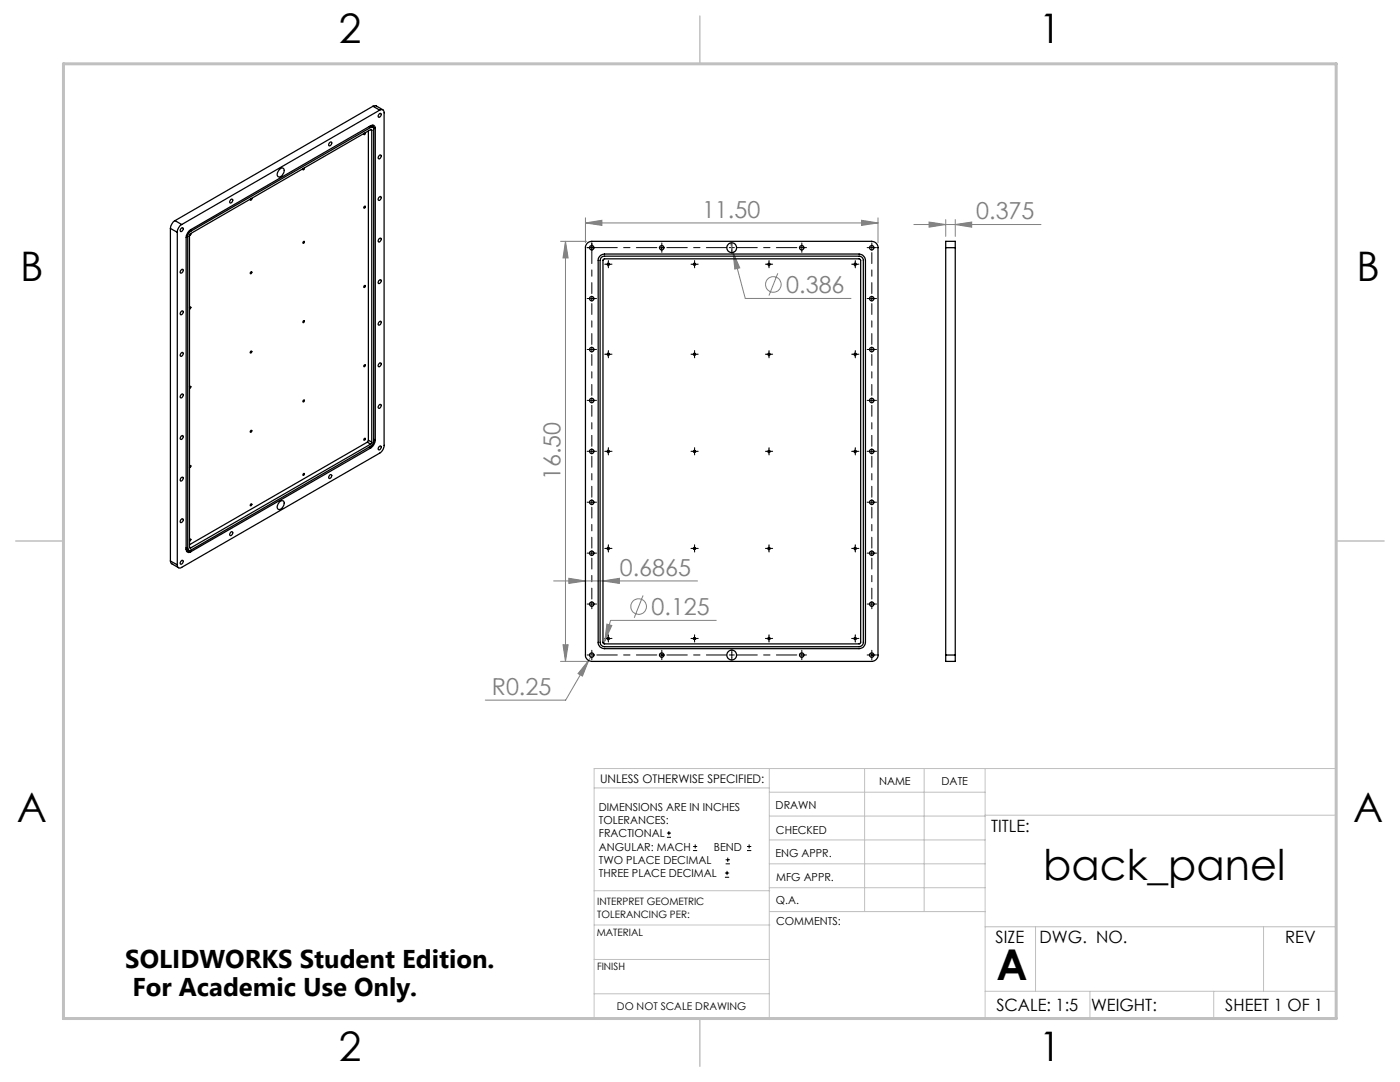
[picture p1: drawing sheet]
<svg xmlns="http://www.w3.org/2000/svg" width="279mm" height="216mm" viewBox="0 0 279 216" stroke-linecap="round" stroke-linejoin="round" font-family="sans-serif">
<g fill="none" stroke="#808080" stroke-width=".2">
<path d="M111.9 48.2h5.2M112.9 48.2l.5 3.3h-1zM112.9 48.2v83.8M116.8 44.5l3.3-.5v1zM116.8 43.5v4.9M116.8 44.5h58.4M145.8 48.5l.5 1.9M146.3 50.4l1.3 3-1 .3zM146.3 50.4l2.4 9.1h21.1M155.2 54.5l-1.7 4.5M171.9 44l3.3 .5-3.3 .5zM175.2 43.5v4.9"/>
<path d="M182.4 44.8h25.4M185.4 44.3l3.3 .5-3.3 .5zM188.7 43.8v3.4M190.6 44.8l3.3-.5v1zM190.6 43.8v3.4M110.5 115.9h28.7M113.5 115.4l3.3 .5-3.3 .5zM120.3 115.9l3.3-.5v1zM128.3 118.8l-1.7 4.5M111.9 132h5.2M112.4 128.7h1l-.5 3.3zM117.5 131.8l-1.3 3.1-.8-.5z"/>
<path d="M118.1 130.7l-5.2 9h-16.1M120.7 127.8l-.2 .7M121.1 124.5l1 .3-1.4 3zM142.9 123.8h-21.1l-1.1 4"/>
<circle cx="154.3" cy="56.8" r="1.55"/>
<circle cx="127.5" cy="121" r="1.55"/>
</g>
<g fill="none" stroke="#000" stroke-width=".2">
<path d="M117.6 59.6h1M118.1 59.1v1M120.9 52.7h1M121.4 52.2v1M131.6 49.4h1M132.1 48.9v1M138.1 52.7h1M138.6 52.2v1M153 52.7h1M153.5 52.2v1M170.2 52.7h1M170.7 52.2v1"/>
<path d="M173.5 59.6h1M174 59.1v1M120.9 70.7h1M121.4 70.2v1M138.1 70.7h1M138.6 70.2v1M153 70.7h1M153.5 70.2v1M170.2 70.7h1M170.7 70.2v1M120.9 90.1h1M121.4 89.6v1"/>
<path d="M138.1 90.1h1M138.6 89.6v1M153 90.1h1M153.5 89.6v1M170.2 90.1h1M170.7 89.6v1M120.9 109.4h1M121.4 108.9v1.1M138.1 109.4h1M138.6 108.9v1.1M153 109.4h1M153.5 108.9v1.1"/>
<path d="M170.2 109.4h1M170.7 108.9v1.1M120.9 127.4h1M121.4 126.9v1M131.6 130.7h1M132.1 130.2v1M138.1 127.4h1M138.6 126.9v1M153 127.4h1M153.5 126.9v1M170.2 127.4h1M170.7 126.9v1"/>
<path d="M173.5 130.7h1M174 130.2v1M133.1 167.1h.8M133.1 166.2h.8M133.5 165.8v.9M138.3 169.7h.8M138.3 168.9h.8M138.7 168.5v.8M144.7 175h.8M144.7 174.2h.8M144.8 172.4h.9M144.8 171.6h.9"/>
<path d="M145.1 173.8v.8M145.2 171.1v.9M149.1 169.7h.8M149.1 168.9h.8M149.5 168.5v.8"/>
</g>
<g fill="none" stroke="#000" stroke-width=".2" stroke-dasharray="15.2 1.3 1.3 1.3">
<path d="M117.6 59.6h-.4M117.6 49.4h-.4M118.1 49.4v-.5M118.1 49.4h-.5M118.1 49.4v.5M118.1 49.4h.5M118.1 48.9v-.4M118.1 49.9v.4M118.6 59.6h.4M118.6 49.4h.4M120.9 52.7h-.2M121.4 52.2v-.2"/>
<path d="M121.4 53.2v.2M121.9 52.7h.2M132.1 48.9v-.4M132.1 49.9v.4M138.1 52.7h-.2M138.6 52.2v-.2M138.6 53.2v.2M139.1 52.7h.3M146.1 49.4v-.5M146.1 49.4h-.5M146.1 49.4v.5M146.1 49.4h.5"/>
<path d="M146.1 48.9v-.4M146.1 49.9v.4M153 52.7h-.2M153.5 52.2v-.2M153.5 53.2v.2M154 52.7h.2M160 49.4v-.5M160 49.4h-.5M160 49.4v.5M160 49.4h.5M160 48.9v-.4M160 49.9v.4"/>
<path d="M160.5 49.4h.5M170.2 52.7h-.2M170.7 52.2v-.2M170.7 53.2v.2M171.2 52.7h.2M173.5 59.6h-.4M173.5 49.4h-.4M174 49.4v-.5M174 49.4h-.5M174 49.4v.5M174 49.4h.5M174 48.9v-.4"/>
<path d="M174.5 59.6h.4M174.5 49.4h.4M117.6 69.7h-.4M117.6 79.9h-.4M118.1 69.7v-.5M118.1 69.7h-.5M118.1 69.7v.5M118.1 69.7h.5M118.1 79.9v-.5M118.1 79.9h-.5M118.1 79.9v.5M118.1 79.9h.5"/>
<path d="M118.6 69.7h.4M118.6 79.9h.4M120.9 70.7h-.2M121.4 70.2v-.2M121.4 71.2v.2M121.9 70.7h.2M138.1 70.7h-.2M138.6 70.2v-.2M138.6 71.2v.2M139.1 70.7h.3M153 70.7h-.2M153.5 70.2v-.2"/>
<path d="M153.5 71.2v.2M154 70.7h.2M170.2 70.7h-.2M170.7 70.2v-.2M170.7 71.2v.2M171.2 70.7h.2M173.5 69.7h-.4M173.5 79.9h-.4M174 69.7v-.5M174 69.7h-.5M174 69.7v.5M174 69.7h.5"/>
<path d="M174 79.9v-.5M174 79.9h-.5M174 79.9v.5M174 79.9h.5M174.5 69.7h.4M174.5 79.9h.4M117.6 90.1h-.4M118.1 90.1v-.5M118.1 90.1h-.5M118.1 90.1v.5M118.1 90.1h.5M118.6 90.1h.4"/>
<path d="M120.9 90.1h-.2M121.4 89.6v-.3M121.4 90.6v.2M121.9 90.1h.2M138.1 90.1h-.2M138.6 89.6v-.3M138.6 90.6v.2M139.1 90.1h.3M153 90.1h-.2M153.5 89.6v-.3M153.5 90.6v.2M154 90.1h.2"/>
<path d="M170.2 90.1h-.2M170.7 89.6v-.3M170.7 90.6v.2M171.2 90.1h.2M173.5 90.1h-.4M174 90.1v-.5M174 90.1h-.5M174 90.1v.5M174 90.1h.5M174.5 90.1h.4M117.6 100.2h-.4M117.6 110.4h-.4"/>
<path d="M118.1 100.2v-.5M118.1 100.2h-.5M118.1 100.2v.5M118.1 100.2h.5M118.1 110.4v-.5M118.1 110.4h-.5M118.1 110.4v.5M118.1 110.4h.5M118.6 100.2h.4M118.6 110.4h.4M120.9 109.4h-.2M121.4 108.9v-.2"/>
<path d="M121.4 109.9v.3M121.9 109.4h.2M138.1 109.4h-.2M138.6 108.9v-.2M138.6 109.9v.3M139.1 109.4h.3M153 109.4h-.2M153.5 108.9v-.2M153.5 109.9v.3M154 109.4h.2M170.2 109.4h-.2M170.7 108.9v-.2"/>
<path d="M170.7 109.9v.3M171.2 109.4h.2M173.5 100.2h-.4M173.5 110.4h-.4M174 100.2v-.5M174 100.2h-.5M174 100.2v.5M174 100.2h.5M174 110.4v-.5M174 110.4h-.5M174 110.4v.5M174 110.4h.5"/>
<path d="M174.5 100.2h.4M174.5 110.4h.4M117.6 120.5h-.4M117.6 130.7h-.4M118.1 120.5v-.5M118.1 120.5h-.5M118.1 120.5v.5M118.1 120.5h.5M118.1 121v.5M118.1 130.7v-.5M118.1 130.7h-.5M118.1 130.7v.5"/>
<path d="M118.1 130.7h.5M118.1 130.2v-.4M118.1 131.2v.4M118.6 120.5h.4M120.9 127.4h-.2M121.4 126.9v-.2M121.4 127.9v.2M121.9 127.4h.2M132.1 130.2v-.4M132.1 131.2v.4M138.1 127.4h-.2M138.6 126.9v-.2"/>
<path d="M138.6 127.9v.2M139.1 127.4h.3M146.1 130.7v-.5M146.1 130.7h-.5M146.1 130.7v.5M146.1 130.7h.5M146.1 130.2v-.4M146.1 131.2v.4M153 127.4h-.2M153.5 126.9v-.2M153.5 127.9v.2M154 127.4h.2"/>
<path d="M160 130.7v-.5M160 130.7h-.5M160 130.7v.5M160 130.7h.5M160 130.2v-.4M160 131.2v.4M160.5 130.7h.5M170.2 127.4h-.2M170.7 126.9v-.2M170.7 127.9v.2M171.2 127.4h.2M173.5 120.5h-.4"/>
<path d="M173.5 130.7h-.4M174 120.5v-.5M174 120.5h-.5M174 120.5v.5M174 120.5h.5M174 121v.5M174 130.2v-.4M174 131.2v.4M174.5 120.5h.4M174.5 130.7h.4"/>
</g>
<g fill="none" stroke="#000" stroke-width=".2" stroke-dasharray="15.2 1.3 1.3 1.3" stroke-dashoffset="13.1">
<path d="M118.1 58.6v-8.2M174 58.6v-8.2M118.1 78.9v-8.2M118.1 68.7v-8.1M174 78.9v-8.2M174 68.7v-8.1M118.1 99.2v-8.1M118.1 89.1v-8.2M174 99.2v-8.1M174 89.1v-8.2M118.1 119.5v-8.1M118.1 109.4v-8.2"/>
<path d="M174 119.5v-8.1M174 109.4v-8.2"/>
</g>
<path d="M119.1 49.4h12M133.1 49.4h12M147.1 49.4h11.9M119.1 130.7h12M133.1 130.7h12M147.1 130.7h11.9" fill="none" stroke="#000" stroke-width=".2" stroke-dasharray="15.2 1.3 1.3 1.3" stroke-dashoffset="11.2"/>
<g fill="none" stroke="#c0c0c0" stroke-width=".2">
<path d="M118.6 157.2h34.9M153.5 153.4v49.8M153.5 158.1h43.1M172.5 153.4v28.5M184.4 153.4v28.5M196.6 153.4v49.8M266.7 153.4h-148.1v49.8M266.7 153.3v49.9h-240M118.6 177.7h35M153.5 167.6h43.1M153.5 162.8h43.1M153.5 172.4h43.1"/>
<path d="M153.5 177.1h43.1M196.6 162.7h70.1M118.6 198.3h34.9M118.6 191.5h34.9M118.6 184.6h35M153.6 181.9h43M196.6 197.8h70.1M196.6 184.9h70.1M206.7 184.9v12.9M217.5 197.8v5.4M242.2 197.8v5.4M252.2 184.9v12.9"/>
</g>
<path d="M139.7 3.2v9.5M3.1 107.9h9.6M266.7 107.9h9.5M139.7 203.2v9.6" fill="none" stroke="#c0c0c0" stroke-width=".3"/>
<path d="M12.7 12.7h254v190.5h-254z" fill="none" stroke="#c0c0c0" stroke-width=".6"/>
<g fill="#808080">
<path d="M116.8 44.5l3.3-.5v1zM171.9 44l3.3 .5-3.3 .5zM113.5 115.4l3.3 .5-3.3 .5zM120.3 115.9l3.3-.5v1zM146.3 50.4l.3 3.3 1-.3zM117.5 131.8l-2.1 2.6 .8 .5zM121.1 124.5l-.4 3.3 1.4-3zM185.4 44.3l3.3 .5-3.3 .5zM190.6 44.8l3.3-.5v1z"/>
<path d="M112.9 48.2l.5 3.3h-1zM112.4 128.7h1l-.5 3.3z"/>
</g>
<g fill="none" stroke="#000" stroke-width=".25">
<path d="M46.1 39.8l.1-.1a.41 .41 0 0 1 .2 .5 .41 .41 0 0 1-.5 .2v-.3zM50.2 39.6a.2 .2 0 0 1 0 .3 .2 .2 0 0 1-.3 0l.1-.2M55.8 33.8a.56 .56 0 0 1 .8-.2 .56 .56 0 0 1 0 .9l-.1 .2a.6 .6 0 0 1-.5 .6 .6 .6 0 0 1-.7-.4l.1-.4zM60.7 33.5v.2l-.2 .2v-.2M65.7 28.6l.3-.3a.41 .41 0 0 1 .1 .5 .41 .41 0 0 1-.5 .2zM72.9 26.5v.2l-.2 .2-.1-.3M73.5 26.1v61.7M73.7 25.3l.3 .1M73.9 25.1l.5 .3M74 25.4a.36 .36 0 0 1 .4 0 .36 .36 0 0 1 .2 .4l-.1 62.5-.5 .7-35.9 20.8a.37 .37 0 0 1-.5 0 .37 .37 0 0 1-.1-.4M74 25.9l.1-.1 .1 .2M74 25.4l-35.9 20.7"/>
<path d="M74 25.9l-35.9 20.7M74 25.9l.2 .1M74.2 26v62.2M74.4 25l.1 .4M74.4 21.2l.7-.1 1.3 .8M74.4 21.2l-39.5 22.8M74.4 21.2l1.4 .8M74.5 25.4v.1M74.5 25.4l.4 .2M74.9 25.6a.56 .56 0 0 0-.3-.6 .56 .56 0 0 0-.6 .1l-35.9 20.7a2.08 2.08 0 0 0-1 1.6v62.2a.56 .56 0 0 0 .3 .6 .56 .56 0 0 0 .7-.1M74.9 25.6v62.2M75.7 31l.2-.1a.41 .41 0 0 1 .1 .5 .41 .41 0 0 1-.5 .2z"/>
<path d="M75.7 39.3l.2-.1a.41 .41 0 0 1 .1 .5 .41 .41 0 0 1-.5 .2zM75.8 22.6h.1a.41 .41 0 0 1 .1 .5 .41 .41 0 0 1-.5 .2v-.3zM75.8 22a.54 .54 0 0 1 .6-.1 .54 .54 0 0 1 .3 .6v66.4a1.91 1.91 0 0 1-.9 1.5l-39.5 22.8a.53 .53 0 0 1-.7 .1 .53 .53 0 0 1-.2-.6M75.8 22l-39.5 22.8M34 45.6l1.4 .8M34 45.6v66.3M34.9 44a2.08 2.08 0 0 0-.9 1.6M34.9 44l1.4 .8M35.4 46.4v66.3M36.1 45.7l.3-.3a.39 .39 0 0 1 .1 .5 .39 .39 0 0 1-.5 .2zM36.2 53.9l.2-.2a.41 .41 0 0 1 .1 .5 .41 .41 0 0 1-.5 .2zM36.3 44.8a1.91 1.91 0 0 0-.9 1.6"/>
<path d="M37.2 47.1l.3 .1M37.5 47.2v62.2M37.8 47v62.2M37.8 46l.3 .1M38.1 46.1l-.4 .4-.2 .7M38.1 46.6l-.3 .4M38.1 46.6l-.1 .3-.2 .1M50 54.3h.3l-.3 .3-.1-.1zM75.7 47.6l.2-.1a.39 .39 0 0 1 .1 .5 .39 .39 0 0 1-.5 .2zM75.8 55.8h.1a.41 .41 0 0 1 .1 .5 .41 .41 0 0 1-.5 .2l.1-.4zM117.2 48.5l.9-.3h55.9a1.26 1.26 0 0 1 1.2 1.2v81.3a1.26 1.26 0 0 1-1.2 1.3h-55.9a1.26 1.26 0 0 1-1.3-1.3v-81.5zM119.7 51.1l.9-.4h50.8a1.33 1.33 0 0 1 1.3 1.3v76.2a1.26 1.26 0 0 1-1.3 1.2h-50.8a1.21 1.21 0 0 1-1.2-1.2v-76.5z"/>
<path d="M120 51.4l.5-.3h50.9a.84 .84 0 0 1 .9 .9v76.2a.91 .91 0 0 1-.9 .8h-50.8a.9 .9 0 0 1-.8-.8v-76.2zM120.4 51.8l.2-.2h50.9l.2 .2 .1 76.4-.2 .2-51 .1-.3-.2zM188.7 49.4v-1.2h1.9v1.2M188.7 49.4h1.9M188.7 49.4v81.3M190.6 49.4v81.3M36.2 62.2l.2-.2a.41 .41 0 0 1 .1 .5 .41 .41 0 0 1-.5 .2zM36.3 70.3h.1a.41 .41 0 0 1 .1 .5 .41 .41 0 0 1-.5 .2v-.3zM36.3 78.6h.1a.41 .41 0 0 1 .1 .5 .41 .41 0 0 1-.5 .2v-.3zM37.8 77.2h.3l-.3 .3M37.8 61.3l.2-.1 .1 .1-.3 .4M50 70.1l.2-.1 .1 .2a.2 .2 0 0 1-.1 .2 .2 .2 0 0 1-.3-.1z"/>
<path d="M72.7 72.8h.1a.18 .18 0 0 1 .1 .2 .18 .18 0 0 1-.3 .1zM75.8 64.1h.1a.41 .41 0 0 1 .1 .5 .41 .41 0 0 1-.5 .2v-.3zM75.8 72.4h.1a.41 .41 0 0 1 .1 .5 .41 .41 0 0 1-.5 .2v-.3zM36.2 87l.2-.1a.41 .41 0 0 1 .1 .5 .41 .41 0 0 1-.5 .2zM36.2 95.3l.2-.1a.39 .39 0 0 1 .1 .5 .39 .39 0 0 1-.5 .2zM37.8 93l.2-.1 .1 .1-.3 .3M50 85.9l.3 .1a.2 .2 0 0 1-.1 .2 .2 .2 0 0 1-.3-.1zM60.5 94.5h.1a.18 .18 0 0 1 .1 .2 .18 .18 0 0 1-.3 .1zM65.9 94.7h.1a.41 .41 0 0 1 .1 .5 .41 .41 0 0 1-.5 .2v-.3zM72.6 87.6l.2-.1a.18 .18 0 0 1 .1 .2 .18 .18 0 0 1-.3 0zM73.3 88.2l-35.5 20.5M73.3 88.2l.7 .4"/>
<path d="M73.5 87.8l-.2 .4M73.5 87.8l.7 .4M73.7 89.2l.3 .2M74 89.4l-35.9 20.7M74 88.6l-35.9 20.7M74.2 88.2l-.2 .4M74.6 87.7l.3 .1M74.9 87.8a2.08 2.08 0 0 1-.9 1.6M75.7 89.1l.2-.1a.41 .41 0 0 1 .1 .5 .41 .41 0 0 1-.5 .2zM75.8 80.7h.1a.41 .41 0 0 1 .1 .5 .41 .41 0 0 1-.5 .2v-.3zM34 111.9l.2 .5 1.4 .9M34 111.9l1.4 .8"/>
<path d="M36.3 111.8h.1a.41 .41 0 0 1 .1 .5 .41 .41 0 0 1-.5 .2v-.3zM36.3 103.5h.1a.41 .41 0 0 1 .1 .5 .41 .41 0 0 1-.5 .2l.1-.4zM37.1 109.5l.5 .3M37.1 109.3l.4 .1M37.7 109.9l-.4 .1M37.7 109.9l.4 .2M37.8 109.9h-.1M37.8 109.2l.1 .2 .2-.1M37.8 107.7l.1-.1 .2 .1-.3 .2M37.8 109.2l.3 .1M46.1 106.1h.1a.41 .41 0 0 1 .2 .5 .41 .41 0 0 1-.5 .2v-.3zM50.1 100.5l.2 .1a.2 .2 0 0 1-.1 .3 .2 .2 0 0 1-.3-.1z"/>
<path d="M55.8 100.2a.56 .56 0 0 1 .8-.2 .56 .56 0 0 1 0 .9 .77 .77 0 0 1-1.2 .6v-.7zM188.7 130.7v1.3h1.9v-1.3M188.7 130.7h1.9"/>
<circle cx="60.6" cy="48.4" r=".19"/>
<circle cx="72.8" cy="57.2" r=".2"/>
<circle cx="72.8" cy="41.4" r=".2"/>
<circle cx="118.1" cy="59.6" r=".43"/>
<circle cx="118.1" cy="49.4" r=".43"/>
<circle cx="121.4" cy="52.7" r=".22"/>
<circle cx="132.1" cy="49.4" r=".43"/>
<circle cx="138.6" cy="52.7" r=".22"/>
<circle cx="146" cy="49.4" r=".98"/>
<circle cx="153.5" cy="52.7" r=".21"/>
<circle cx="160" cy="49.4" r=".43"/>
<circle cx="170.7" cy="52.7" r=".22"/>
<circle cx="174" cy="59.6" r=".43"/>
<circle cx="174" cy="49.4" r=".43"/>
<circle cx="60.6" cy="64.2" r=".19"/>
<circle cx="118.1" cy="79.9" r=".43"/>
<circle cx="118.1" cy="69.8" r=".43"/>
<circle cx="121.4" cy="70.7" r=".22"/>
<circle cx="138.6" cy="70.7" r=".22"/>
<circle cx="153.5" cy="70.7" r=".21"/>
<circle cx="170.7" cy="70.7" r=".22"/>
<circle cx="174" cy="79.9" r=".43"/>
<circle cx="174" cy="69.8" r=".43"/>
<circle cx="60.6" cy="80" r=".19"/>
<circle cx="118.1" cy="90.1" r=".43"/>
<circle cx="121.4" cy="90.1" r=".23"/>
<circle cx="138.6" cy="90.1" r=".23"/>
<circle cx="153.4" cy="90.1" r=".22"/>
<circle cx="170.7" cy="90.1" r=".23"/>
<circle cx="174" cy="90.1" r=".43"/>
<circle cx="118.1" cy="100.2" r=".43"/>
<circle cx="118.1" cy="110.4" r=".43"/>
<circle cx="121.4" cy="109.4" r=".23"/>
<circle cx="138.6" cy="109.4" r=".23"/>
<circle cx="153.4" cy="109.4" r=".22"/>
<circle cx="170.7" cy="109.4" r=".23"/>
<circle cx="174" cy="110.4" r=".43"/>
<circle cx="174" cy="100.2" r=".43"/>
<circle cx="118.1" cy="130.7" r=".43"/>
<circle cx="118.1" cy="120.6" r=".43"/>
<circle cx="121.4" cy="127.4" r=".22"/>
<circle cx="132.1" cy="130.7" r=".43"/>
<circle cx="138.6" cy="127.4" r=".22"/>
<circle cx="146" cy="130.7" r=".98"/>
<circle cx="153.5" cy="127.4" r=".21"/>
<circle cx="160" cy="130.7" r=".43"/>
<circle cx="170.7" cy="127.4" r=".22"/>
<circle cx="174" cy="130.7" r=".43"/>
<circle cx="174" cy="120.6" r=".43"/>
</g>
<g font-size="8.5">
<text x="208.2" y="175.5">back_panel</text>
<text x="198.9" y="195.5">A</text>
</g>
<g font-size="8.1">
<text x="67.6" y="8.5">2</text>
<text x="207.3" y="8.5">1</text>
<text x="4" y="56.2">B</text>
<text x="270.7" y="56.2">B</text>
<text x="3.3" y="164.1">A</text>
<text x="270" y="164.1">A</text>
<text x="67.6" y="211.7">2</text>
<text x="207.3" y="211.7">1</text>
</g>
<g font-size="5.1">
<text x="25" y="193.2">SOLIDWORKS Student Edition.</text>
<text x="26.4" y="198.8">For Academic Use Only.</text>
</g>
<g font-size="4.7" fill="#808080">
<text x="140.1" y="43.4">11.50</text>
<text x="194.8" y="43.8">0.375</text>
<text x="156.9" y="58.5">0.386</text>
<text x="111.9" y="95.8" transform="rotate(-90 111.9 95.8)">16.50</text>
<text x="123.7" y="114.9">0.6865</text>
<text x="130" y="122.7">0.125</text>
<text x="98.2" y="138.7">R0.25</text>
</g>
<g font-size="3.4">
<text x="197.8" y="166">TITLE:</text>
<text x="198.7" y="188.1">SIZE</text>
<text x="207.5" y="188.1">DWG. NO.</text>
<text x="256.5" y="188.2">REV</text>
<text x="198.8" y="201.7">SCALE: 1:5</text>
<text x="217.7" y="201.8">WEIGHT:</text>
<text x="244.5" y="201.7">SHEET 1 OF 1</text>
</g>
<text font-size="2.4" x="119.8" y="156.2">UNLESS OTHERWISE SPECIFIED:</text>
<g font-size="2.2">
<text x="119.5" y="161.8">DIMENSIONS ARE IN INCHES</text>
<text x="154.8" y="161.4">DRAWN</text>
<text x="175.4" y="156.6">NAME</text>
<text x="187.9" y="156.7">DATE</text>
<text x="119.5" y="164.4">TOLERANCES:</text>
<text x="119.5" y="167.1">FRACTIONAL</text>
<text x="154.9" y="166.3">CHECKED</text>
<text x="119.5" y="169.7">ANGULAR: MACH</text>
<text x="119.5" y="172.4">TWO PLACE DECIMAL</text>
<text x="142.5" y="169.7">BEND</text>
<text x="154.8" y="171">ENG APPR.</text>
<text x="119.5" y="175">THREE PLACE DECIMAL</text>
<text x="154.9" y="175.7">MFG APPR.</text>
<text x="154.9" y="180.4">Q.A.</text>
<text x="154.9" y="184.6">COMMENTS:</text>
</g>
<text font-size="2.1" x="123.1" y="201.6">DO NOT SCALE DRAWING</text>
<g font-size="2">
<text x="119.2" y="180.6">INTERPRET GEOMETRIC</text>
<text x="119.2" y="183.1">TOLERANCING PER:</text>
<text x="119.1" y="186.7">MATERIAL</text>
<text x="119.1" y="193.5">FINISH</text>
</g>
</svg>
